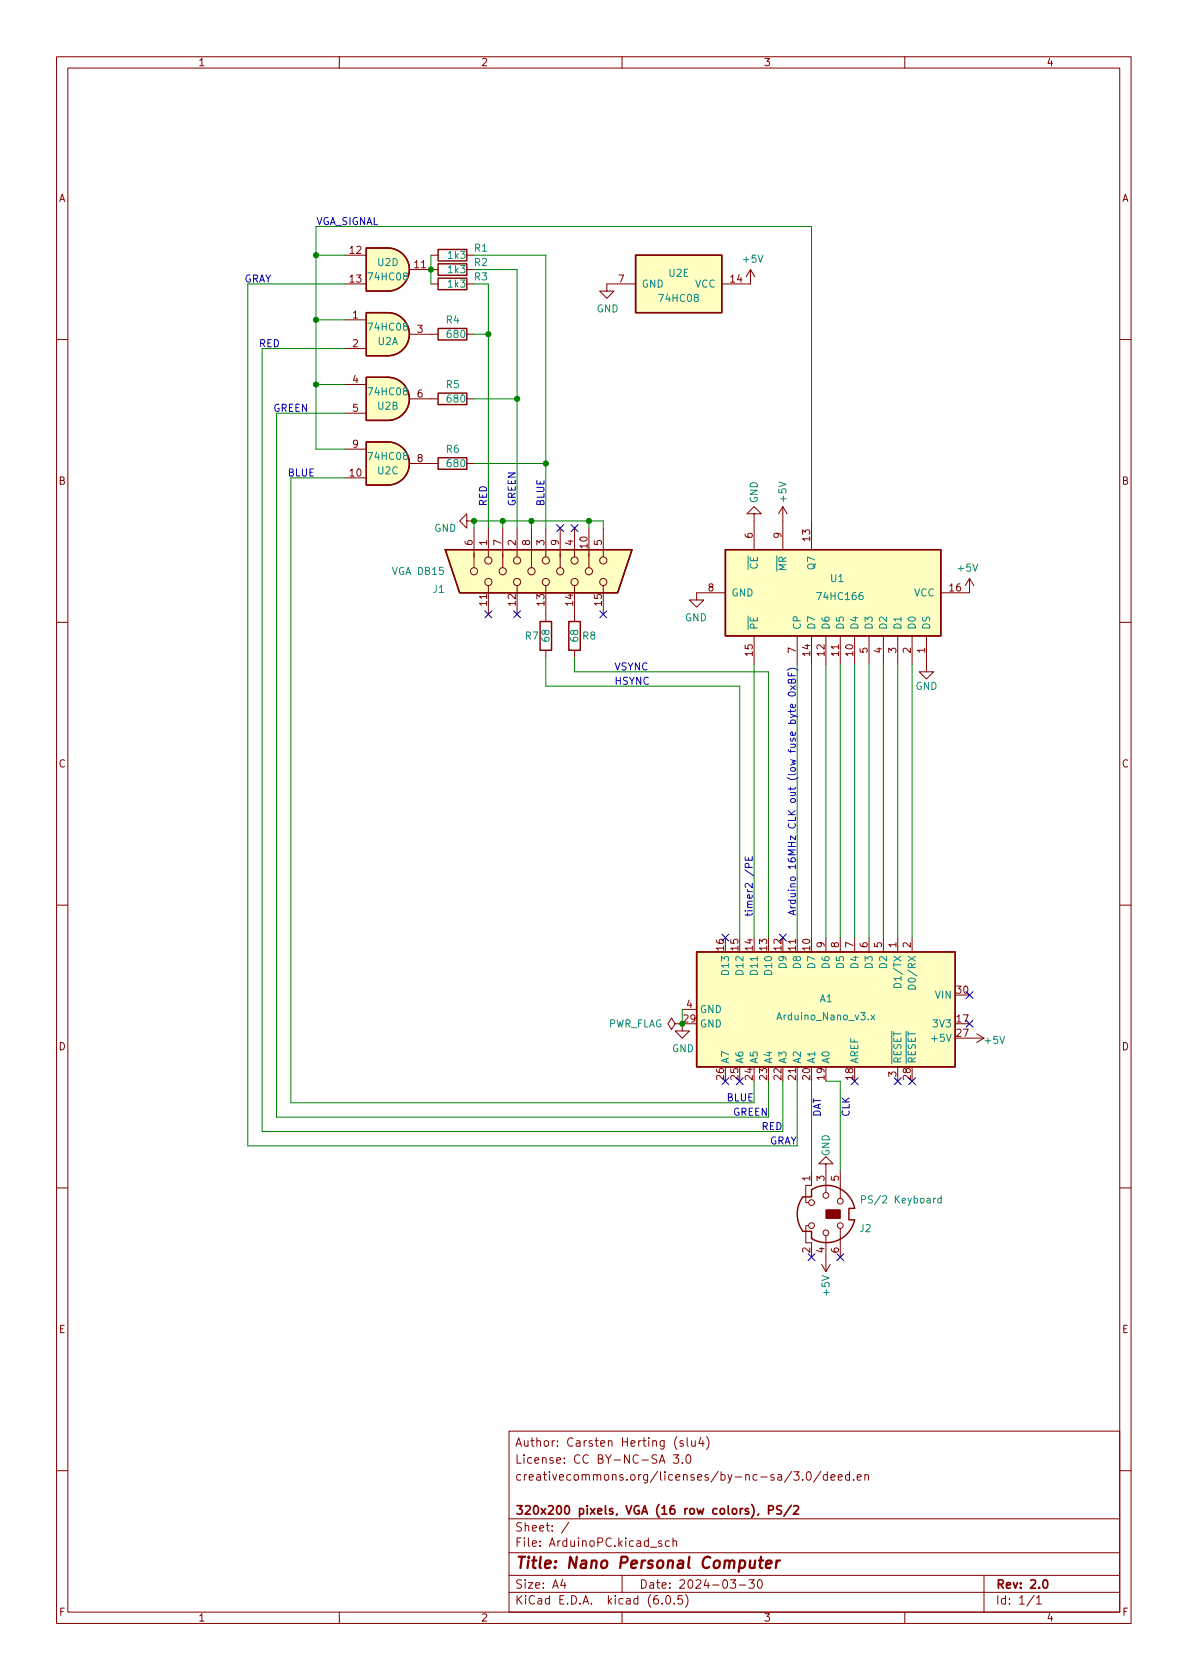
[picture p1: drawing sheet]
<svg xmlns="http://www.w3.org/2000/svg" width="210mm" height="297mm" viewBox="0 0 210 297" stroke-linecap="round" stroke-linejoin="round" font-family="sans-serif">
<g fill="none" stroke="#840000" stroke-width=".18">
<path d="M10 10h190v277h-190zM12 12h186v273h-186zM60 10v2M110 10v2M160 10v2M61 45.1h3.8M61 50.2h3.8M61 56.6h3.8M72.4 47.7h5.1M72.4 59.1h5.1M76.2 45.1h1.3M76.2 50.2h1.3"/>
<path d="M82.5 47.7h1.3M82.5 45.1h1.3M82.5 50.2h1.3M82.5 59.1h1.3M112.4 50.2h-5.1v1.3h1.3l-1.3 1.2-1.3-1.2h1.3M132.7 47.7v2.5h-5.1M132.7 47.7l-.7 1.2M132.7 47.7l.8 1.2M10 60h2M61 61.6h3.8M61 68h3.8M61 73.1h3.8"/>
<path d="M61 79.4h3.8M72.4 70.5h5.1M82.5 70.5h1.3M198 60h2M61 84.5h3.8M72.4 82h5.1M82.5 92.1v-1.3l-1.2 1.3 1.2 1.3v-1.3h1.3M82.5 82h1.3M83.8 93.4v7M86.4 93.4v5.1M88.9 93.4v7M91.4 93.4v5.1"/>
<path d="M94 93.4v7M96.5 93.4v5.1M99.1 93.4v7M101.6 93.4v5.1M104.1 93.4v7M106.7 93.4v5.1M133.3 90.8h-1.2l1.2-1.2 1.3 1.2h-1.3v6.4M138.4 89.6l.8 1.2M138.4 89.6v7.6M138.4 89.6l-.7 1.2M143.5 92.1v5.1M10 110h2"/>
<path d="M86.4 103.5v5.1M91.4 103.5v5.1M96.5 103.5v6.4M96.5 115v1.2M101.6 103.5v6.4M101.6 115v1.2M106.7 103.5v5.1M128.3 104.8h-5.1v1.3h-1.3l1.3 1.3 1.3-1.3h-1.3M133.3 112.4v5.1M141 112.4v5.1M143.5 112.4v5.1M146 112.4v5.1"/>
<path d="M148.6 112.4v5.1M151.1 112.4v5.1M153.7 112.4v5.1M156.2 112.4v5.1M158.7 112.4v5.1M161.3 112.4v5.1M163.8 112.4v6.4h-1.2l1.2 1.3 1.3-1.3h-1.3M171.4 102.3v2.5h-5M171.4 102.3l.8 1.2M171.4 102.3l-.7 1.2M198 110h2M10 160h2"/>
<path d="M120.6 178.5h2.6M141 165.8v2.5M146 165.8v2.5M148.6 165.8v2.5M151.1 165.8v2.5M153.7 165.8v2.5M156.2 165.8v2.5M158.7 165.8v2.5M161.3 165.8v2.5M198 160h2M119.4 181l-.7-1-.6 1 .6 1 .7-1h1.2v1.3h1.3l-1.3 1.3-1.2-1.3h1.2M141 188.6v2.6"/>
<path d="M158.7 188.6v2.6M171.4 183.6h2.6M172.7 182.8l1.3 .8M174 183.6l-1.3 .7M10 210h2M143 216.7h-.5v3h1v2.6M143.5 207v2.6h-1v3h.5M146 205.8h1.3l-1.3-1.3-1.2 1.3h1.2v5.1M146 218.5v6.3M148.6 207v4.9M148.6 217.2v5.1M198 210h2"/>
<path d="M145.3 223.6l.7 1.2M146.8 223.6l-.8 1.2M90 253h108v32h-108zM116.6 258.7l.5-1.5 .5 1.5M116.7 258.3h.7M119.1 257.2h.9l-.5 .6 .4 .1v.7l-.2 .1h-.4l-.2-.1M119.7 254a1.72 1.72 0 0 0 0 2.3M120.7 258.6v.1M120.8 254.8l-.4-.1-.2 .2 .1 .2 .5 .2v.3h-.6M121.4 257.4l.3-.2a.81 .81 0 0 1 .5 .6 .81 .81 0 0 1-.3 .8l-.1 .1a.81 .81 0 0 1-.4-1.3zM121.5 254.2v1.3l.2 .2M122.3 254.7l.1 .9 .3 .1 .2-.1"/>
<path d="M122.9 254.7v1M123.9 254.1l-.3 1.1h.9M124.3 254.7v1M124.9 254a1.72 1.72 0 0 1 0 2.3M10 260h2M90 278.5h108M90 274.5h108M90 268.5h108M99.5 279.2l-.3 1.1h.9M99.9 279.8v1M100.6 269.1l-1.3 2M110 278.5v3"/>
<path d="M115 273.6h1.2M117 272.5l-.3-.1-.3 .2 .1 .2 .5 .2v.3h-.6M118.4 272.5l-.5-.1-.2 .3v.4l.1 .2h.6M119 272.6l.2-.2 .4 .1 .1 .9M119 271.9v1.5M129.2 279.3h.9l-.5 .6 .4 .1v.7l-.2 .1h-.4l-.2-.1M132.4 279.3h1l-.5 .6 .4 .1v.7l-.2 .1h-.4l-.3-.1M134.1 279.5l.2-.2a.81 .81 0 0 1 .6 .6 .81 .81 0 0 1-.3 .8l-.2 .1a.81 .81 0 0 1-.3-1.3zM140 260.1l-1.3 2M140.4 260.2h.9l-.5 .6 .4 .1v.7l-.2 .1h-.4l-.2-.1M141.9 261.6v.1M142.7 260.4l.2-.2a.81 .81 0 0 1 .6 .6 .81 .81 0 0 1-.3 .8l-.1 .1a.81 .81 0 0 1-.4-1.3z"/>
<path d="M145.2 260.1l-1.3 2M146.3 260.8l-.4-.1-.3 .3v.4l.1 .2h.6M146.3 260.2v1.5M146.9 261.2l.8-.1-.1-.3-.4-.1-.3 .2 .1 .7h.6M148.2 261.2l.7-.1v-.3l-.5-.1-.2 .2 .1 .7h.6M150.2 260.8l-.4-.1-.3 .3v.4l.2 .2h.5M150.2 260.2v1.5M150.9 261.6v.1M151.6 261.2l.7-.1-.1-.3-.4-.1-.2 .2 .1 .7h.5M152.9 260.9l.3-.2 .3 .1 .1 .9M152.9 260.7v1M174 278.5v6.5"/>
<path d="M198 260h2M60 285v2M90 281.5h108M110 285v2M117.1 283.5v.1M117.9 282.2l.2-.1a.81 .81 0 0 1 .6 .6 .81 .81 0 0 1-.3 .8l-.2 .1a.81 .81 0 0 1-.6-.6 .81 .81 0 0 1 .3-.8zM119.2 283.5v.1M120.7 282.1h-.8v.7l.2-.1 .5 .1 .1 .2v.5l-.3 .1-.5-.1M121.2 281.9a1.72 1.72 0 0 1 0 2.3M130.7 280.2h1.2M160 285v2M182.9 282l-1.3 2"/>
<path d="M183.3 282.5l.4-.4v1.5M183.3 283.6h.9"/>
<circle cx="86.4" cy="99.1" r=".63"/>
<circle cx="91.4" cy="99.1" r=".63"/>
<circle cx="96.5" cy="99.1" r=".63"/>
<circle cx="101.6" cy="99.1" r=".63"/>
<circle cx="106.7" cy="99.1" r=".63"/>
<circle cx="83.8" cy="101" r=".63"/>
<circle cx="86.4" cy="102.9" r=".63"/>
<circle cx="88.9" cy="101" r=".63"/>
<circle cx="91.4" cy="102.9" r=".63"/>
<circle cx="94" cy="101" r=".63"/>
<circle cx="96.5" cy="102.9" r=".63"/>
<circle cx="99.1" cy="101" r=".63"/>
<circle cx="101.6" cy="102.9" r=".63"/>
<circle cx="104.1" cy="101" r=".63"/>
<circle cx="106.7" cy="102.9" r=".63"/>
<circle cx="143.5" cy="212.6" r=".51"/>
<circle cx="143.5" cy="216.7" r=".51"/>
<circle cx="146.1" cy="211.4" r=".51"/>
<circle cx="146.1" cy="218" r=".51"/>
<circle cx="148.6" cy="212.4" r=".51"/>
<circle cx="148.6" cy="216.7" r=".51"/>
</g>
<path d="M132.9 266a1.72 1.72 0 0 1 0 2.3M134.1 267.6l-.1 .3M135.9 267l.7-.1 .2-.2-.1-.3-.2-.2h-.6v1.5M138.2 266.3l-.6-.1-.2 .2v.4l.7 .3 .1 .3-.3 .3-.6-.1M139.9 266.1l-1.3 2M140.3 266.4l.6-.2 .2 .2 .1 .2-.9 1.1h.9M184.6 279.5l.2-.2a.81 .81 0 0 1 .6 .6 .81 .81 0 0 1-.3 .8l-.2 .1a.81 .81 0 0 1-.3-1.3z" fill="none" stroke="#840000" stroke-width=".3"/>
<path d="M132.7 275.9l-.1 1.2a.57 .57 0 0 0 .8 0M133.5 275.9l-.1 1.3M134.2 275.9h.8M134.6 275.2l-.2 1.8v.1l.4 .1M135.5 276.6l.9-.2v-.4l-.6-.1-.3 .3v.9l.2 .1 .5-.1M137.4 275.9l-.2 1.3M137.9 275.9l-.4 .1-.2 .3" fill="none" stroke="#840000" stroke-width=".4"/>
<g fill="#ffffc2" stroke="#ffffc2" stroke-width=".18">
<path d="M68.6 43.9a3.8 3.8 0 0 1 3.8 3.8 3.8 3.8 0 0 1-3.8 3.8z"/>
<path d="M64.8 43.9h3.8v7.6h-3.8z"/>
<path d="M68.6 55.3a3.8 3.8 0 0 1 3.8 3.8 3.8 3.8 0 0 1-3.8 3.8z"/>
<path d="M64.8 55.3h3.8v7.6h-3.8z"/>
<path d="M128.3 97.2h38.1v15.2h-38.1z"/>
<path d="M123.2 168.3h45.7v20.3h-45.7z"/>
<path d="M68.6 66.7a3.8 3.8 0 0 1 3.8 3.8 3.8 3.8 0 0 1-3.8 3.8z"/>
<path d="M64.8 66.7h3.8v7.6h-3.8z"/>
<path d="M68.6 78.1a3.8 3.8 0 0 1 3.8 3.9 3.8 3.8 0 0 1-3.8 3.8z"/>
<path d="M64.8 78.1h3.8v7.7h-3.8z"/>
<path d="M112.4 45.1h15.2v10.2h-15.2z"/>
<path d="M78.7 97.2h33.1l-2.6 7.6h-27.9z"/>
</g>
<g fill="none" stroke="#840000" stroke-width=".25">
<path d="M64.8 43.9h3.8a3.8 3.8 0 0 1 3.8 3.8 3.8 3.8 0 0 1-3.8 3.8h-3.8zM64.8 55.3h3.8a3.8 3.8 0 0 1 3.8 3.8 3.8 3.8 0 0 1-3.8 3.8h-3.8zM77.5 46.6h5v2.1h-5zM77.5 44.1h5v2h-5zM77.5 49.2h5v2h-5zM77.5 58.1h5v2h-5zM112.4 45.1h15.2v10.2h-15.2zM64.8 66.7h3.8a3.8 3.8 0 0 1 3.8 3.8 3.8 3.8 0 0 1-3.8 3.8h-3.8zM64.8 78.1h3.8a3.8 3.8 0 0 1 3.8 3.9 3.8 3.8 0 0 1-3.8 3.8h-3.8zM77.5 69.5h5v2h-5zM77.5 80.9h5v2.1h-5zM78.7 97.2h33.1l-2.6 7.6h-27.9z"/>
<path d="M128.3 97.2h38.1v15.2h-38.1zM95.5 109.9h2v5.1h-2zM100.6 109.9h2v5.1h-2zM123.2 168.3h45.7v20.3h-45.7zM143.5 219v-1.3h-1.5a5.1 5.1 0 0 1 0-6.1h1.5v-1.3a5 5 0 0 1 7.6 3.4h-1v2h1a5.1 5.1 0 0 1-7.6 3.3"/>
</g>
<path d="M146 213.9h2.6v1.5h-2.6z" fill="#840000" stroke="#840000" stroke-width=".18"/>
<path d="M154 179.5l.7 .8M154.7 179.5l-.7 .8M158.2 174a.66 .66 0 0 1 .8-.1 .66 .66 0 0 1 .3 .7h-1.2zM160.8 174.3a.66 .66 0 0 1 .7-.1 .66 .66 0 0 1 .4 .7h-1.3zM152.3 212.1l.6-.1 .2-.1-.1-.3-.7-.2v1.3M166.4 211.9h-.3l-.3 .2 .1 .5h.5M166.4 211.4v1.3" fill="none" stroke="#008484" stroke-width=".18"/>
<g fill="none" stroke="#0000c2" stroke-width=".18">
<path d="M139.2 118.5a1.46 1.46 0 0 1 1.9 0M139.4 118.9v.6h1.2M140 119.1v.4M139.4 122.5a.75 .75 0 0 1 1.2 .3 .72 .72 0 0 1-1.2-.2zM139.8 125.5v.5M139.8 121.2l.8 .7M140 120.3l.2-.3 .3 .1 .1 .2v.5h-1.2l.1-.6 .2-.1 .2 .1 .1 .6M140.6 124.6v.3l-.1 .2h-.6v-.5l.2-.1 .1 .6M140.6 125.5l-.1 .3h-1.1M140.6 121.2l-.8 .7M133 159.9l-.8 .1v.3l.1 .1M131.8 161h.1"/>
<path d="M132.2 161.5v.4M132.2 161h.8M132.2 160.4h.8M133 161.5l-.2 .3h-1"/>
</g>
<g fill="none" stroke="#008400" stroke-width=".18">
<path d="M55.9 45.1h5.1M55.9 56.6h5.1M61 50.2h-17.2v152.4h97.2v-11.4M76.2 45.1v5.1M83.8 59.1h2.6M83.8 45.1h12.7v48.3M83.8 47.7h7.6v45.7M86.4 50.2v43.2M55.9 68h5.1M61 61.6h-14.6v138.5h92v-8.9M61 79.4h-5.1v-39.4h87.6v52.1M61 73.1h-12.1v124.4h87v-6.3"/>
<path d="M83.8 70.5h7.6M61 84.5h-9.6v110.5h81.9v-3.8M83.8 82h12.7M83.8 93.4v-1.3h22.9v1.3M88.9 92.1v1.3M94 92.1v1.3M104.1 92.1v1.3M96.5 116.2v5.1h34.3v44.5M101.6 116.2v2.6h34.3v47M133.3 117.5v48.3M141 117.5v48.3M143.5 117.5v48.3"/>
<path d="M146 117.5v48.3M148.6 117.5v48.3M151.1 117.5v48.3M153.7 117.5v48.3M156.2 117.5v48.3M158.7 117.5v48.3M161.3 117.5v48.3M120.6 178.5v2.5M143.5 191.2v15.8M146 191.2h2.6v15.8"/>
</g>
<g fill="none" stroke="#000084" stroke-width=".18">
<path d="M98.5 92.8l1.2 1.2M99.7 92.8l-1.2 1.2M101 92.8l1.2 1.2M102.2 92.8l-1.2 1.2M85.8 108l1.2 1.2M87 108l-1.2 1.2M90.8 108l1.2 1.2M92 108l-1.2 1.2M106.1 108l1.2 1.2M107.3 108l-1.2 1.2M127.7 165.2l1.2 1.2M128.9 165.2l-1.2 1.2"/>
<path d="M137.8 165.2l1.2 1.2M139 165.2l-1.2 1.2M170.8 175.3l1.3 1.2M172.1 175.3l-1.3 1.2M127.7 190.6l1.2 1.2M128.9 190.6l-1.2 1.2M130.2 190.6l1.2 1.2M131.4 190.6l-1.2 1.2M150.5 190.6l1.2 1.2M151.7 190.6l-1.2 1.2M158.1 190.6l1.3 1.2M159.4 190.6l-1.3 1.2"/>
<path d="M160.7 190.6l1.2 1.2M161.9 190.6l-1.2 1.2M170.8 180.4l1.3 1.2M172.1 180.4l-1.3 1.2M142.9 221.7l1.2 1.2M144.1 221.7l-1.2 1.2M148 221.7l1.2 1.2M149.2 221.7l-1.2 1.2"/>
</g>
<g fill="#008400" stroke="#008400" stroke-width=".18">
<circle cx="120.6" cy="181" r=".46"/>
<circle cx="94" cy="92.1" r=".46"/>
<circle cx="91.4" cy="70.5" r=".46"/>
<circle cx="88.9" cy="92.1" r=".46"/>
<circle cx="83.8" cy="92.1" r=".46"/>
<circle cx="104.1" cy="92.1" r=".46"/>
<circle cx="55.9" cy="56.6" r=".46"/>
<circle cx="55.9" cy="45.1" r=".46"/>
<circle cx="55.9" cy="68" r=".46"/>
<circle cx="76.2" cy="47.7" r=".46"/>
<circle cx="86.4" cy="59.1" r=".46"/>
<circle cx="96.5" cy="82" r=".46"/>
</g>
<text font-size="2.8" fill="#840000" x="91" y="277.3">Title: Nano Personal Computer</text>
<g font-size="2.1" fill="#840000">
<text x="91" y="255.8">Author: Carsten Herting (slu4)</text>
<text x="91" y="261.8">creativecommons.org/licenses/by-nc-sa/3.0/deed.en</text>
<text x="91" y="258.8">License: CC BY-NC-SA 3.0</text>
<text x="91" y="267.8">320x200 pixels, VGA (16 row colors), PS/2</text>
<text x="91" y="273.5">File: ArduinoPC.kicad_sch</text>
<text x="91" y="270.8">Sheet: /</text>
<text x="91" y="280.9">Size: A4</text>
<text x="113" y="280.9">Date: 2024-03-30</text>
<text x="176" y="280.9">Rev: 2.0</text>
<text x="91" y="283.7">KiCad E.D.A. kicad (6.0.5)</text>
<text x="176" y="283.7">Id: 1/1</text>
</g>
<g font-size="1.8" fill="#840000">
<text x="35" y="11.7">1</text>
<text x="85" y="11.7">2</text>
<text x="135" y="11.7">3</text>
<text x="185" y="11.7">4</text>
<text x="10.3" y="35.7">A</text>
<text x="198.4" y="35.7">A</text>
<text x="61.9" y="44.9">12</text>
<text x="73.3" y="47.4">11</text>
<text x="61.9" y="49.9">13</text>
<text x="109.4" y="49.9">7</text>
<text x="129.2" y="49.9">14</text>
<text x="62.4" y="56.3">1</text>
<text x="73.8" y="58.8">3</text>
<text x="62.4" y="61.4">2</text>
<text x="62.4" y="67.7">4</text>
<text x="73.8" y="70.3">6</text>
<text x="62.4" y="72.8">5</text>
<text x="62.4" y="79.2">9</text>
<text x="73.8" y="81.7">8</text>
<text x="10.3" y="85.7">B</text>
<text x="61.9" y="84.2">10</text>
<text x="198.4" y="85.7">B</text>
<text x="133.1" y="95.1" transform="rotate(-90 133.1 95.1)">6</text>
<text x="138.2" y="95.1" transform="rotate(-90 138.2 95.1)">9</text>
<text x="143.3" y="95.6" transform="rotate(-90 143.3 95.6)">13</text>
<text x="83.6" y="96.4" transform="rotate(-90 83.6 96.4)">6</text>
<text x="86.1" y="96.4" transform="rotate(-90 86.1 96.4)">1</text>
<text x="88.6" y="96.4" transform="rotate(-90 88.6 96.4)">7</text>
<text x="91.2" y="96.4" transform="rotate(-90 91.2 96.4)">2</text>
<text x="93.7" y="96.4" transform="rotate(-90 93.7 96.4)">8</text>
<text x="96.3" y="96.4" transform="rotate(-90 96.3 96.4)">3</text>
<text x="98.8" y="96.4" transform="rotate(-90 98.8 96.4)">9</text>
<text x="101.3" y="96.4" transform="rotate(-90 101.3 96.4)">4</text>
<text x="103.9" y="96.9" transform="rotate(-90 103.9 96.9)">10</text>
<text x="106.4" y="96.4" transform="rotate(-90 106.4 96.4)">5</text>
<text x="86.1" y="107.1" transform="rotate(-90 86.1 107.1)">11</text>
<text x="91.2" y="107.1" transform="rotate(-90 91.2 107.1)">12</text>
<text x="96.3" y="107.1" transform="rotate(-90 96.3 107.1)">13</text>
<text x="101.3" y="107.1" transform="rotate(-90 101.3 107.1)">14</text>
<text x="106.4" y="107.1" transform="rotate(-90 106.4 107.1)">15</text>
<text x="125.2" y="104.6">8</text>
<text x="167.9" y="104.6">16</text>
<text x="133.1" y="116" transform="rotate(-90 133.1 116)">15</text>
<text x="140.7" y="115.5" transform="rotate(-90 140.7 115.5)">7</text>
<text x="143.3" y="116" transform="rotate(-90 143.3 116)">14</text>
<text x="145.8" y="116" transform="rotate(-90 145.8 116)">12</text>
<text x="148.3" y="116" transform="rotate(-90 148.3 116)">11</text>
<text x="150.9" y="116" transform="rotate(-90 150.9 116)">10</text>
<text x="153.4" y="115.5" transform="rotate(-90 153.4 115.5)">5</text>
<text x="156" y="115.5" transform="rotate(-90 156 115.5)">4</text>
<text x="158.5" y="115.5" transform="rotate(-90 158.5 115.5)">3</text>
<text x="161" y="115.5" transform="rotate(-90 161 115.5)">2</text>
<text x="163.6" y="115.5" transform="rotate(-90 163.6 115.5)">1</text>
<text x="10.3" y="135.7">C</text>
<text x="198.4" y="135.7">C</text>
<text x="145.8" y="167.5" transform="rotate(-90 145.8 167.5)">9</text>
<text x="148.3" y="167.5" transform="rotate(-90 148.3 167.5)">8</text>
<text x="150.9" y="167.5" transform="rotate(-90 150.9 167.5)">7</text>
<text x="153.4" y="167.5" transform="rotate(-90 153.4 167.5)">6</text>
<text x="156" y="167.5" transform="rotate(-90 156 167.5)">5</text>
<text x="158.5" y="167.5" transform="rotate(-90 158.5 167.5)">1</text>
<text x="161" y="167.5" transform="rotate(-90 161 167.5)">2</text>
<text x="128" y="168" transform="rotate(-90 128 168)">16</text>
<text x="130.6" y="168" transform="rotate(-90 130.6 168)">15</text>
<text x="133.1" y="168" transform="rotate(-90 133.1 168)">14</text>
<text x="135.6" y="168" transform="rotate(-90 135.6 168)">13</text>
<text x="138.2" y="168" transform="rotate(-90 138.2 168)">12</text>
<text x="140.7" y="168" transform="rotate(-90 140.7 168)">11</text>
<text x="143.3" y="168" transform="rotate(-90 143.3 168)">10</text>
<text x="121.4" y="178.2">4</text>
<text x="169.2" y="175.7">30</text>
<text x="10.3" y="185.7">D</text>
<text x="120.9" y="180.8">29</text>
<text x="169.2" y="180.8">17</text>
<text x="169.2" y="183.3">27</text>
<text x="198.4" y="185.7">D</text>
<text x="128" y="190.9" transform="rotate(-90 128 190.9)">26</text>
<text x="130.6" y="190.9" transform="rotate(-90 130.6 190.9)">25</text>
<text x="133.1" y="190.9" transform="rotate(-90 133.1 190.9)">24</text>
<text x="135.6" y="190.9" transform="rotate(-90 135.6 190.9)">23</text>
<text x="138.2" y="190.9" transform="rotate(-90 138.2 190.9)">22</text>
<text x="140.7" y="190.9" transform="rotate(-90 140.7 190.9)">21</text>
<text x="143.3" y="190.9" transform="rotate(-90 143.3 190.9)">20</text>
<text x="145.8" y="190.9" transform="rotate(-90 145.8 190.9)">19</text>
<text x="150.9" y="190.9" transform="rotate(-90 150.9 190.9)">18</text>
<text x="158.5" y="190.4" transform="rotate(-90 158.5 190.4)">3</text>
<text x="161" y="190.9" transform="rotate(-90 161 190.9)">28</text>
<text x="143.3" y="208.8" transform="rotate(-90 143.3 208.8)">1</text>
<text x="145.8" y="208.8" transform="rotate(-90 145.8 208.8)">3</text>
<text x="148.3" y="208.8" transform="rotate(-90 148.3 208.8)">5</text>
<text x="143.3" y="221.5" transform="rotate(-90 143.3 221.5)">2</text>
<text x="145.8" y="221.5" transform="rotate(-90 145.8 221.5)">4</text>
<text x="148.3" y="221.5" transform="rotate(-90 148.3 221.5)">6</text>
<text x="10.4" y="235.7">E</text>
<text x="198.4" y="235.7">E</text>
<text x="10.4" y="285.7">F</text>
<text x="35" y="286.7">1</text>
<text x="85" y="286.7">2</text>
<text x="135" y="286.7">3</text>
<text x="185" y="286.7">4</text>
<text x="198.5" y="285.7">F</text>
</g>
<g font-size="1.8" fill="#0000c2">
<text x="55.9" y="39.8">VGA_SIGNAL</text>
<text x="43.2" y="49.9">GRAY</text>
<text x="45.7" y="61.4">RED</text>
<text x="48.3" y="72.8">GREEN</text>
<text x="50.8" y="84.2">BLUE</text>
<text x="86.1" y="89.6" transform="rotate(-90 86.1 89.6)">RED</text>
<text x="91.2" y="89.6" transform="rotate(-90 91.2 89.6)">GREEN</text>
<text x="96.3" y="89.6" transform="rotate(-90 96.3 89.6)">BLUE</text>
<text x="108.6" y="118.5">VSYNC</text>
<text x="108.6" y="121.1">HSYNC</text>
<text x="133.1" y="159.8" transform="rotate(-90 133.1 159.8)">timer2 /PE</text>
<text x="140.7" y="162" transform="rotate(-90 140.7 162)">Arduino 16MHz CLK out (low fuse byte 0xBF)</text>
<text x="128.5" y="194.7">BLUE</text>
<text x="129.6" y="197.3">GREEN</text>
<text x="145.2" y="197.5" transform="rotate(-90 145.2 197.5)">DAT</text>
<text x="150.2" y="197.5" transform="rotate(-90 150.2 197.5)">CLK</text>
<text x="134.7" y="199.8">RED</text>
<text x="135.9" y="202.3">GRAY</text>
</g>
<g font-size="1.8" fill="#008484">
<text x="66.8" y="47">U2D</text>
<text x="79.3" y="45.8">1k3</text>
<text x="83.9" y="47">R2</text>
<text x="83.9" y="44.5">R1</text>
<text x="131.5" y="46.4">+5V</text>
<text x="65.3" y="49.6">74HC08</text>
<text x="79.3" y="48.3">1k3</text>
<text x="79.3" y="50.8">1k3</text>
<text x="113.4" y="50.8">GND</text>
<text x="116.8" y="53.4">74HC08</text>
<text x="118.3" y="48.9">U2E</text>
<text x="122.9" y="50.8">VCC</text>
<text x="65.3" y="58.5">74HC08</text>
<text x="78.9" y="57.2">R4</text>
<text x="79.2" y="59.7">680</text>
<text x="105.5" y="55.2">GND</text>
<text x="66.8" y="61">U2A</text>
<text x="65.3" y="69.9">74HC08</text>
<text x="78.9" y="68.6">R5</text>
<text x="79.2" y="71.2">680</text>
<text x="66.8" y="72.4">U2B</text>
<text x="65.3" y="81.3">74HC08</text>
<text x="66.8" y="83.9">U2C</text>
<text x="78.9" y="80">R6</text>
<text x="79.2" y="82.6">680</text>
<text x="134" y="89" transform="rotate(-90 134 89)">GND</text>
<text x="139.1" y="88.6" transform="rotate(-90 139.1 88.6)">+5V</text>
<text x="76.8" y="94">GND</text>
<text x="69.6" y="101.6">VGA DB15</text>
<text x="144.1" y="100.6" transform="rotate(-90 144.1 100.6)">Q7</text>
<text x="169.5" y="101.1">+5V</text>
<text x="76.6" y="104.8">J1</text>
<text x="129.3" y="105.4">GND</text>
<text x="134" y="102" transform="rotate(-90 134 102)">~{CE}</text>
<text x="139.1" y="102.3" transform="rotate(-90 139.1 102.3)">~{MR}</text>
<text x="144.8" y="106.1">74HC166</text>
<text x="146.9" y="102.9">U1</text>
<text x="161.6" y="105.4">VCC</text>
<text x="92.9" y="113.1">R7</text>
<text x="97.2" y="113.4" transform="rotate(-90 97.2 113.4)">68</text>
<text x="102.2" y="113.4" transform="rotate(-90 102.2 113.4)">68</text>
<text x="103.1" y="113.1">R8</text>
<text x="121.1" y="109.8">GND</text>
<text x="134" y="111.4" transform="rotate(-90 134 111.4)">~{PE}</text>
<text x="141.6" y="111.4" transform="rotate(-90 141.6 111.4)">CP</text>
<text x="144.1" y="111.4" transform="rotate(-90 144.1 111.4)">D7</text>
<text x="146.7" y="111.4" transform="rotate(-90 146.7 111.4)">D6</text>
<text x="149.2" y="111.4" transform="rotate(-90 149.2 111.4)">D5</text>
<text x="151.8" y="111.4" transform="rotate(-90 151.8 111.4)">D4</text>
<text x="154.3" y="111.4" transform="rotate(-90 154.3 111.4)">D3</text>
<text x="156.8" y="111.4" transform="rotate(-90 156.8 111.4)">D2</text>
<text x="159.4" y="111.4" transform="rotate(-90 159.4 111.4)">D1</text>
<text x="161.9" y="111.4" transform="rotate(-90 161.9 111.4)">D0</text>
<text x="164.5" y="111.4" transform="rotate(-90 164.5 111.4)">DS</text>
<text x="161.9" y="122">GND</text>
<text x="128.9" y="172.1" transform="rotate(-90 128.9 172.1)">D13</text>
<text x="131.4" y="172.1" transform="rotate(-90 131.4 172.1)">D12</text>
<text x="134" y="172.1" transform="rotate(-90 134 172.1)">D11</text>
<text x="136.5" y="172.1" transform="rotate(-90 136.5 172.1)">D10</text>
<text x="139.1" y="171.1" transform="rotate(-90 139.1 171.1)">D9</text>
<text x="141.6" y="171.1" transform="rotate(-90 141.6 171.1)">D8</text>
<text x="144.1" y="171.1" transform="rotate(-90 144.1 171.1)">D7</text>
<text x="146.7" y="171.1" transform="rotate(-90 146.7 171.1)">D6</text>
<text x="149.2" y="171.1" transform="rotate(-90 149.2 171.1)">D5</text>
<text x="151.8" y="171.1" transform="rotate(-90 151.8 171.1)">D4</text>
<text x="154.3" y="171.1" transform="rotate(-90 154.3 171.1)">D3</text>
<text x="156.8" y="171.1" transform="rotate(-90 156.8 171.1)">D2</text>
<text x="159.4" y="173.8" transform="rotate(-90 159.4 173.8)">D1/TX</text>
<text x="123.7" y="179.1">GND</text>
<text x="145" y="177.2">A1</text>
<text x="161.9" y="174" transform="rotate(-90 161.9 174)">D0/RX</text>
<text x="165.5" y="176.6">VIN</text>
<text x="107.4" y="181.6">PWR_FLAG</text>
<text x="123.7" y="181.6">GND</text>
<text x="137.8" y="180.4">Arduino_Nano_v3.x</text>
<text x="165.2" y="184.2">+5V</text>
<text x="165.3" y="181.6">3V3</text>
<text x="174.2" y="184.6">+5V</text>
<text x="118.8" y="186">GND</text>
<text x="128.9" y="188.1" transform="rotate(-90 128.9 188.1)">A7</text>
<text x="131.4" y="188.1" transform="rotate(-90 131.4 188.1)">A6</text>
<text x="134" y="188.1" transform="rotate(-90 134 188.1)">A5</text>
<text x="136.5" y="188.1" transform="rotate(-90 136.5 188.1)">A4</text>
<text x="139.1" y="188.1" transform="rotate(-90 139.1 188.1)">A3</text>
<text x="141.6" y="188.1" transform="rotate(-90 141.6 188.1)">A2</text>
<text x="144.1" y="188.1" transform="rotate(-90 144.1 188.1)">A1</text>
<text x="146.7" y="188.1" transform="rotate(-90 146.7 188.1)">A0</text>
<text x="151.8" y="188.1" transform="rotate(-90 151.8 188.1)">AREF</text>
<text x="159.4" y="188.1" transform="rotate(-90 159.4 188.1)">~{RESET}</text>
<text x="161.9" y="188.1" transform="rotate(-90 161.9 188.1)">~{RESET}</text>
<text x="146.7" y="204.5" transform="rotate(-90 146.7 204.5)">GND</text>
<text x="153.1" y="212.8">PS/2 Keyboard</text>
<text x="152.1" y="217.8">J2</text>
<text x="146.7" y="229" transform="rotate(-90 146.7 229)">+5V</text>
</g>
<text font-size="1.8" fill="#008400" x="83.9" y="49.6">R3</text>
</svg>
